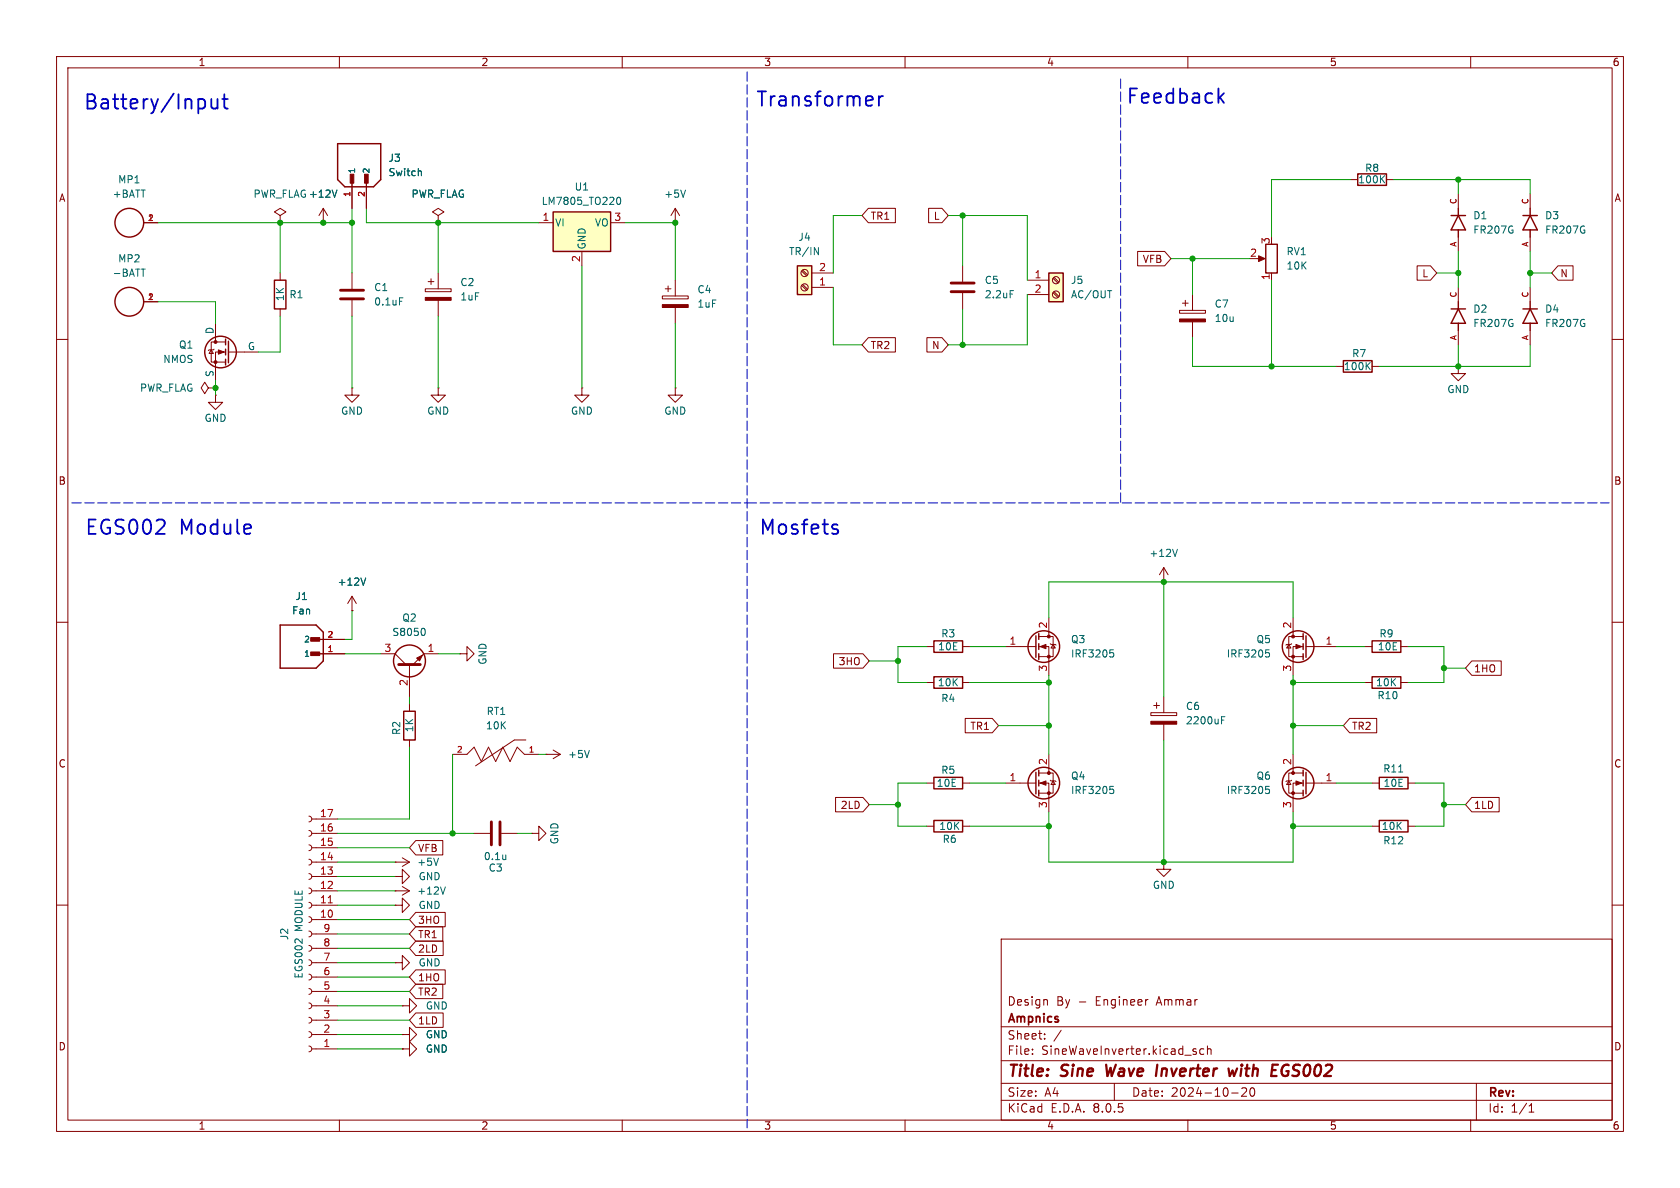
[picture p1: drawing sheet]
<svg xmlns="http://www.w3.org/2000/svg" width="297mm" height="210mm" viewBox="0 0 297 210" stroke-linecap="round" stroke-linejoin="round" font-family="sans-serif">
<g fill="none" stroke="#840000" stroke-width=".18">
<path d="M10 10h277v190h-277zM12 12h273v186h-273zM60 10v2M110 10v2M160 10v2M210 10v2M260 10v2M25.4 39.4h2.5M49.5 38.1l1-.6-1-.7-1 .7 1 .6v1.3M49.5 39.4h.1M57.1 39.4h.1M57.1 36.8l-.7 1.3"/>
<path d="M57.1 36.8v2.6M57.1 36.8l.8 1.3M10 60h2M25.4 53.3h2.5M49.5 48.3v1.2M49.5 54.6v1.3M62.2 48.3v2.8M62.2 53.1v2.8M257.8 50.8v2.5M257.8 58.4v2.6M285 60h2M36.8 68.6l-.6-1-.6 1 .6 1 .6-1h1.3"/>
<path d="M38.1 68.6h.1M10 110h2M62.2 108h.1M62.2 105.4v2.6M62.2 105.4l-.7 1.3M62.2 105.4l.8 1.3M177.8 114.3h5.3M183.6 114.3h1.8v5.1M183.6 112.5h2.6v3.6h-2.6M185.4 109.2v3.3M185.7 113.8l.1 .1h.8l.1 .1M186.2 113.9l.4 .7h-.8z"/>
<path d="M205.7 102.9h.1M205.7 100.3v2.6M205.7 100.3l-.7 1.3M205.7 100.3l.8 1.3M227.8 113.9l.4 .7h-.7zM228.3 113.8l-.1 .1h-.7l-.2 .1M228.6 109.2v3.3M230.4 114.3h-1.8v5.1M230.4 112.5h-2.6v3.6h2.6M230.9 114.3h5.3M285 110h2M177.8 138.4h5.3"/>
<path d="M183.6 138.4h1.8v5.1M183.6 136.7h2.6v3.5h-2.6M185.4 133.4v3.3M185.7 137.9l.1 .1h.8l.1 .2M186.2 138l.4 .7h-.8zM203.5 126h4.5v.5h-4.5zM204 124.7h1M204.5 124.2v1M205.7 123.2v2.8M205.7 128v2.8M227.8 138l.4 .7h-.7zM228.3 137.9l-.1 .1h-.7l-.2 .2"/>
<path d="M228.6 133.4v3.3M230.4 138.4h-1.8v5.1M230.4 136.7h-2.6v3.5h2.6M230.9 138.4h5.3M10 160h2M69.8 152.4h.1M69.8 154.9h1.3v-1.2l1.3 1.2-1.3 1.3v-1.3M69.8 154.9h.1M69.8 152.4h2.6M71.1 151.6l1.3 .8M72.4 152.4l-1.3 .8M205.7 152.4v1.3h1.3l-1.3 1.2-1.2-1.2h1.2"/>
<path d="M205.7 152.4h.1M285 160h2M69.8 170.2h1.3v-1.3l1.3 1.3-1.3 1.3v-1.3M69.8 170.2h.1M69.8 160h1.3v-1.2l1.3 1.2-1.3 1.3v-1.3M69.8 160h.1M177 166h108v32h-108zM185 176.7l.2 .2v.8M202.8 176.7h.2M60 198v2M110 198v2M160 198v2"/>
<path d="M177 194.5h108M177 191.5h108M177 187.5h108M177 181.5h108M182.5 186.3v.1M182.5 185.5v.1M184.7 183.6v.1M184.7 182.8v.1M187.6 182.1l-1.3 2M197 191.5v3M210 198v2M211.1 185.9l.4 .1v.2l-.2 .2h-.3"/>
<path d="M211.1 185.4l.4 .1M212.8 185.5l-.4-.1-.3 .3v.4l.1 .2h.6M213.5 185.5l.2-.1 .3 .1 .1 .9M213.5 184.9v1.5M217.7 193.2h1.2M219.5 192.4l.6-.1 .2 .1 .1 .3-.9 1.1h.9M221.2 192.4l.1-.1a.81 .81 0 0 1 .6 .6 .81 .81 0 0 1-.3 .8l-.1 .1a.81 .81 0 0 1-.6-.6 .81 .81 0 0 1 .3-.8zM260 198v2M261 191.5v6.5M270.3 196.6h.9M270.3 195.5l.4-.4v1.5"/>
</g>
<path d="M195.6 188.2l.2 2 .5-1.4M218.7 188.9l-.5 1.3-.3-.9-.5 .9M227.4 188.2a1.2 1.2 0 0 0-.6 1.9l.5 .1" fill="none" stroke="#840000" stroke-width=".4"/>
<g fill="none" stroke="#840000" stroke-width=".25">
<path d="M48.5 49.5h2v5.1h-2zM256.5 54.6h2.6M257.8 53.3v1.3M257.8 57.2v1.2M257.8 54.6l1.3 2.6h-2.6zM183.1 112.4v3.8M183.6 112v1M183.6 113.8v1M183.6 115.6v1M230.4 112v1M230.4 113.8v1M230.4 115.6v1"/>
<path d="M230.9 112.4v3.8M183.1 136.5v3.8M183.6 136.1v1.1M183.6 137.9v1M183.6 139.7v1M230.4 136.1v1.1M230.4 137.9v1M230.4 139.7v1M230.9 136.5v3.8"/>
<circle cx="22.9" cy="39.4" r="2.54"/>
<circle cx="22.9" cy="53.3" r="2.54"/>
<circle cx="184.5" cy="114.3" r="2.79"/>
<circle cx="229.5" cy="114.3" r="2.79"/>
<circle cx="184.5" cy="138.4" r="2.79"/>
<circle cx="229.5" cy="138.4" r="2.79"/>
</g>
<g fill="none" stroke="#006464" stroke-width=".18">
<path d="M59.6 33.6l-.5 1.3M24.9 47.6h.8M70.6 52.6h.6M208.2 97.1l-.5 1.3M64.6 102.2l-.4 1.2M196.2 114.9h.6M196.4 115.4h.3l.2 .2-.1 .4-.4 .1M223.8 114.9h.6M223.9 115.4h.3l.2 .2v.4l-.5 .1M196.2 139h.6M196.4 139.5h.3l.2 .2-.1 .5-.4 .1M216 127.3h.4"/>
<path d="M216 126.7h.6M223.8 139h.6M223.9 139.5h.3l.2 .2v.5l-.5 .1M77.5 151.7l-.4 1.3"/>
</g>
<g fill="#840000" stroke="#840000" stroke-width=".18">
<path d="M229.1 138l1 .4-1 .4z"/>
<path d="M203.5 127.5h4.5v.5h-4.5z"/>
<path d="M183.9 138.4l1-.4v.8z"/>
<path d="M183.9 114.3l1-.4v.8z"/>
<path d="M229.1 113.9l1 .4-1 .4z"/>
<circle cx="228.6" cy="140.2" r=".25"/>
<circle cx="228.6" cy="136.7" r=".25"/>
<circle cx="185.4" cy="140.2" r=".25"/>
<circle cx="185.4" cy="136.7" r=".25"/>
<circle cx="185.4" cy="116.1" r=".25"/>
<circle cx="185.4" cy="112.5" r=".25"/>
<circle cx="228.6" cy="116.1" r=".25"/>
<circle cx="228.6" cy="112.5" r=".25"/>
</g>
<path d="M60.2 52.8h4.1M60.2 51.3h4.1" fill="none" stroke="#840000" stroke-width=".51"/>
<path d="M97.8 37.5h10.1v7h-10.1z" fill="#ffffc2"/>
<g fill="none" stroke="#840000" stroke-width=".25">
<path d="M59.7 25.4h7.6v6.4l-1.3 1.2h-5l-1.3-1.2zM97.8 37.5h10.1v7h-10.1zM256.5 38.1h2.6M257.8 36.8v1.3M257.8 38.1l1.3 2.5h-2.6zM39.9 59.9v1.1M257.8 40.6v1.3M269.2 54.6h2.6M270.5 53.3v1.3M270.5 57.2v1.2M270.5 54.6l1.3 2.6h-2.6zM39.9 61.7v1"/>
<path d="M39.9 63.5v1M40.4 60.3v3.8M49.5 110.5h6.4l1.2 1.3v5l-1.2 1.3h-6.4zM165.1 119.6h5.1v2.1h-5.1zM165.1 113.3h5.1v2h-5.1zM242.6 119.6h5v2.1h-5zM242.6 113.3h5v2h-5zM71.4 125.7h2v5.1h-2zM165.1 137.4h5.1v2h-5.1zM243.8 137.4h5.1v2h-5.1zM165.1 145h5.1v2.1h-5.1zM243.8 145h5.1v2.1h-5.1z"/>
<circle cx="39" cy="62.2" r="2.79"/>
<circle cx="72.4" cy="116.8" r="2.82"/>
</g>
<g fill="none" stroke="#840000" stroke-width=".18">
<path d="M62.2 31.8v5M64.8 31.8v5M95.2 39.4h2.6M107.9 39.4h2.6M257.8 34.3v2.5M38.1 57.2v3.3M102.9 44.5v2.5M170.2 47v2.8M170.2 51.8v2.8M257.8 41.9v2.6M270.5 50.8v2.5M270.5 58.4v2.6"/>
<path d="M37.3 61.8l.4 .7h-.7zM37.8 61.7l-.1 .1h-.7l-.2 .2M38.1 69.9v1.2h1.3l-1.3 1.3-1.3-1.3h1.3M38.1 69.9h.1M39.9 62.2h-1.8v5.1M39.9 60.5h-2.6v3.5h2.6M40.4 62.2h5.3M62.2 68.6v1.3h1.3l-1.3 1.2-1.2-1.2h1.2M62.2 68.6h.1M102.9 68.6v1.3h1.2l-1.2 1.2-1.3-1.2h1.3M102.9 68.6h.1M55.9 115.6h5.1"/>
<path d="M55.9 113h5.1M67.3 115.6h2.5l2 1.9M72.4 117.5v5.7M77.5 115.6h-2.6l-1.9 1.9M81.3 115.6h1.2v-1.3l1.3 1.3-1.3 1.2v-1.2M81.3 115.6h.1M163.8 114.3h1.3M170.2 114.3h1.2M241.3 114.3h1.3M247.6 114.3h1.3M72.4 124.5v1.2M72.4 130.8v1.3"/>
<path d="M80 133.4h2.5l1.3-1.3 1.3 2.5 1.3-2.5 1.2 2.5 1.3-2.5 1.3 2.5 1.2-2.5 1.3 1.3h2.5M93 130.8h-2.1l-6.8 4.6M96.5 133.4h.1M96.5 133.4h2.6M97.8 132.6l1.3 .8M99.1 133.4l-1.3 .7M163.8 120.7h1.3M163.8 138.4h1.3M170.2 120.7h1.2M170.2 138.4h1.2M241.3 120.7h1.3M242.6 138.4h1.2"/>
<path d="M247.6 120.7h1.3M248.9 138.4h1.3M54.6 144.3l.4 .1 .1 .4-.1 .3-.4 .2M54.6 146.8l.4 .2 .1 .3-.1 .4-.4 .1M54.6 149.4l.4 .1 .1 .4-.1 .3-.4 .2M54.6 151.9l.4 .1 .1 .4-.1 .4-.4 .1M54.6 154.4l.4 .2 .1 .3-.1 .4-.4 .1M54.6 157l.4 .1 .1 .4-.1 .3-.4 .2M54.6 159.5l.4 .2 .1 .3-.1 .4-.4 .1M55.1 157.5h4.6M55.1 144.8h4.6M55.1 147.3h4.6"/>
<path d="M55.1 149.9h4.6M55.1 152.4h4.6M55.1 154.9h4.6M69.8 157.5h.1M69.8 157.5h2.6M71.1 156.7l1.3 .8M72.4 157.5l-1.3 .7M83.8 147.3h2.8M88.6 147.3h2.8M94 147.3h1.2v-1.2l1.3 1.2-1.3 1.3v-1.3M94 147.3h.1M163.8 146.1h1.3"/>
<path d="M170.2 146.1h1.2M242.6 146.1h1.2M248.9 146.1h1.3M54.6 162.1l.4 .1 .1 .4-.1 .3-.4 .2M54.6 164.6l.4 .1 .1 .4-.1 .4-.4 .1M54.6 167.1l.4 .2 .1 .3-.1 .4-.4 .1M54.6 169.7l.4 .1 .1 .4-.1 .3-.4 .2M54.6 172.2l.4 .2 .1 .3-.1 .4-.4 .1M54.6 174.8l.4 .1 .1 .4-.1 .3-.4 .2M54.6 177.3l.4 .1 .1 .4-.1 .4-.4 .1M54.6 179.8l.4 .2 .1 .3-.1 .4-.4 .1M55.1 160h4.6"/>
<path d="M55.1 162.6h4.6M55.1 165.1h4.6M55.1 167.6h4.6M55.1 170.2h4.6M55.1 172.7h4.6M55.1 175.3h4.6M55.1 177.8h4.6M71.1 177.8h1.3v-1.3l1.3 1.3-1.3 1.3v-1.3M71.1 177.8h.1M54.6 182.4l.4 .1 .1 .4-.1 .3-.4 .2M54.6 184.9l.4 .2 .1 .3-.1 .4-.4 .1M55.1 180.3h4.6"/>
<path d="M55.1 182.9h4.6M55.1 185.4h4.6M71.1 182.9h1.3v-1.3l1.3 1.3-1.3 1.3v-1.3M71.1 182.9h.1M71.1 185.4h1.3v-1.2l1.3 1.2-1.3 1.3v-1.3M71.1 185.4h.1"/>
</g>
<path d="M74.1 30.2l.4 .2v.7M109.1 35l.2-.1a.68 .68 0 0 1 .5 .6 .68 .68 0 0 1-.5 .6l-.2-.1-.1-.3zM178.6 51.4h.6M74.9 111.1a.79 .79 0 0 1 0 1.2M104.2 132.7l-.4 1.2M247.3 136.5h.7M78.7 156.8l-.4 1.3M89.4 151.1v.9M89.4 151.8v.1" fill="none" stroke="#006464" stroke-width=".18"/>
<path d="M168.1 51.6h4.1M168.1 50h4.1M70.5 117.5h3.8M86.9 145.3v4.1M88.4 145.3v4.1" fill="none" stroke="#840000" stroke-width=".51"/>
<g fill="#840000" stroke="#840000" stroke-width=".18">
<path d="M73.7 116.3l1-.5-.5 1z"/>
<path d="M38.6 61.8l1 .4-1 .4z"/>
<path d="M54.9 112.7h1.6v.6h-1.6z"/>
<path d="M54.9 115.3h1.6v.6h-1.6z"/>
<path d="M64.5 30.8h.6v1.6h-.6z"/>
<path d="M61.9 30.8h.6v1.6h-.6z"/>
<circle cx="38.1" cy="64" r=".25"/>
<circle cx="38.1" cy="60.5" r=".25"/>
</g>
<path d="M58 159.6h.8" fill="none" stroke="#a90000" stroke-width=".18"/>
<path d="M185.4 48.3h2.6v5h-2.6z" fill="#ffffc2"/>
<path d="M240 30.7h5.1v2.1h-5.1zM269.2 38.1h2.6M270.5 36.8v1.3M270.5 38.1l1.3 2.5h-2.6zM185.4 48.3h2.6v5h-2.6zM223.8 43.2h2v5.1h-2zM270.5 40.6v1.3M237.5 63.8h5.1v2h-5.1z" fill="none" stroke="#840000" stroke-width=".25"/>
<g fill="none" stroke="#840000" stroke-width=".18">
<path d="M77.5 38.1l1-.6-1-.7-1 .7 1 .6v1.3M77.5 39.4h.1M119.4 39.4h.1M119.4 36.8v2.6M119.4 36.8l-.8 1.3M119.4 36.8l.7 1.3M238.8 31.8h1.2M245.1 31.8h1.3M270.5 34.3v2.5M75.2 51.1h4.6v.5h-4.6zM75.7 49.8h1M76.2 49.3v1"/>
<path d="M77.5 48.3v2.8M77.5 53.1v2.8M117.1 52.3h4.6v.5h-4.6zM117.6 51.1h1M118.1 50.5v1.1M119.4 49.5v2.8M119.4 54.4v2.8M181.6 49.5h3.8M181.6 52.1h3.8M186.2 51.7l.8 .9M186.2 49.2l.8 .8M186.3 51.6l.9 .8"/>
<path d="M186.3 49l.9 .9M208.5 54.9h4.6v.5h-4.6zM209 53.6h1.1M209.5 53.1v1M210.8 52.1v2.8M210.8 56.9v2.8M222.2 45.7h1.1M224.8 48.3v1.2M270.5 41.9v2.6M77.5 68.6v1.3h1.2l-1.2 1.2-1.3-1.2h1.3M77.5 68.6h.1M119.4 68.6v1.3h1.2l-1.2 1.2-1.3-1.2h1.3"/>
<path d="M119.4 68.6h.1M236.2 64.8h1.3M242.6 64.8h1.2M257.8 64.8v1.2h1.3l-1.3 1.3-1.3-1.3h1.3M257.8 64.8h.1"/>
<circle cx="186.7" cy="49.5" r=".63"/>
<circle cx="186.7" cy="52.1" r=".63"/>
</g>
<path d="M121.2 33.6l-.4 1.3M244.2 31.6l.6 .7M244.8 31.1l-.7 .7M195.8 51.4h.7M241.7 64.6l.5 .7M242.2 64.1l-.7 .7" fill="none" stroke="#006464" stroke-width=".18"/>
<g fill="#840000" stroke="#840000" stroke-width=".18">
<path d="M222.5 45.2l1.1 .5-1.1 .5z"/>
<path d="M75.2 52.6h4.6v.5h-4.6z"/>
<path d="M117.1 53.8h4.6v.6h-4.6z"/>
<path d="M208.5 56.4h4.6v.5h-4.6z"/>
</g>
<path d="M141 47h2.5v5.1h-2.5z" fill="#ffffc2"/>
<path d="M141 47h2.5v5.1h-2.5z" fill="none" stroke="#840000" stroke-width=".25"/>
<g fill="none" stroke="#840000" stroke-width=".18">
<path d="M57.1 39.4h.1M62.2 31.8v5M64.8 31.8v5M77.5 39.4h.1M153.5 36.8h4.8v2.6h-4.8l-1.1-1.3zM164.2 36.8h2.3l1.1 1.3-1.1 1.3h-2.3zM141.7 47.9l.9 .9M141.7 50.5l.9 .8M141.9 47.8l.9 .8M141.9 50.3l.9 .8M143.5 50.8h3.8M143.5 48.3h3.8"/>
<path d="M153.5 59.7h4.8v2.5h-4.8l-1.1-1.2zM163.9 59.7h2.6l1.1 1.3-1.1 1.2h-2.6zM201.1 44.4h4.8l1.1 1.3-1.1 1.3h-4.8zM250.5 47h2.4l1.1 1.3-1.1 1.2h-2.4zM275.4 47h2.7v2.5h-2.7l-1.1-1.2zM55.9 115.6h5.1M55.9 113h5.1M62.2 108h.1M147.4 115.6h5.2l1.1 1.2-1.1 1.3h-5.2zM260.2 116.8h5.2v2.6h-5.2l-1.1-1.3zM170.6 127h4.8l1.1 1.3-1.1 1.2h-4.8zM238.6 127h4.8v2.5h-4.8l-1.1-1.2z"/>
<path d="M73.5 148.6h4.8v2.5h-4.8l-1.1-1.2zM147.7 141h4.9l1.1 1.2-1.1 1.3h-4.9zM260.2 141h4.8v2.5h-4.8l-1.1-1.3zM73.5 161.3h5.2v2.5h-5.2l-1.1-1.2zM73.5 179.1h4.8v2.5h-4.8l-1.1-1.3zM73.5 166.4h4.8v2.5h-4.8l-1.1-1.3zM73.5 174h4.8v2.5h-4.8l-1.1-1.2zM73.5 163.8h4.8v2.6h-4.8l-1.1-1.3zM73.5 171.4h5.2v2.6h-5.2l-1.1-1.3zM71.1 182.9h.1M71.1 185.4h.1"/>
<circle cx="142.2" cy="50.8" r=".63"/>
<circle cx="142.2" cy="48.3" r=".63"/>
</g>
<path d="M59.6 33.6l-.5 1.3M74.1 30.2l.4 .2v.7M144 43.8l.7 1.2v-1.2M64.6 102.2l-.4 1.2" fill="none" stroke="#006464" stroke-width=".18"/>
<g fill="none" stroke="#0000c2" stroke-width=".32">
<path d="M35.8 17.5l.5 .5v.7l-.5 .5M37.4 17.5v1.3l.1 .3a.69 .69 0 0 0 1-.1M38.5 17.5v1.7M39.3 17.5h1M39.7 16.7v2.1l.1 .3 .5 .1M153.9 17l.3 .1 .1 .5-1.2 .2M154.2 18.6l-.3 .1M155.4 17v1.7M156.1 17a.65 .65 0 0 0-.7 .5M215.6 17.2l.8 1M216.4 16.5l-1 1M147.5 93.5l.6 .2 .1 .3-.4 .4h-.5"/>
<path d="M147.5 92.7l.6 .1"/>
</g>
<path d="M132.1 12.7v186.7M198.1 14v74.9M12.7 88.9h119.4M132.1 88.9h152.4" fill="none" stroke="#0000c2" stroke-width=".18" stroke-dasharray="1.7 .6"/>
<g fill="none" stroke="#009600" stroke-width=".18">
<path d="M27.9 39.4h34.3M49.5 39.4v8.9M62.2 36.8v11.5M64.8 36.8v2.6h30.4M77.5 39.4v8.9M110.5 39.4h8.9v10.1M152.4 38.1h-5.1v10.2M167.6 38.1h14v11.4M170.2 38.1v8.9M238.8 31.8h-14v10.1M246.4 31.8h24.1v2.5M257.8 31.8v2.5"/>
<path d="M27.9 53.3h10.2v3.9M49.5 55.9v6.3h-3.8M62.2 55.9v12.7M77.5 55.9v12.7M102.9 47v21.6M119.4 57.2v11.4M147.3 50.8v10.2h5.1M170.2 54.6v6.4M181.6 52.1v8.9h-14M207 45.7h14M210.8 59.7v5.1h25.4M210.8 45.7v6.4"/>
<path d="M224.8 49.5v15.3M254 48.3h3.8M257.8 44.5v6.3M270.5 48.3h3.8M270.5 44.5v6.3M38.1 67.3v2.6M257.8 61v3.8M270.5 61v3.8h-26.7M61 115.6h6.3M62.2 108v5h-1.2M77.5 115.6h3.8M153.7 116.8h5"/>
<path d="M163.8 114.3h-5.1v6.4h5.1M171.4 114.3h6.4M185.4 109.2v-6.3h43.2v6.3M185.4 119.4v14M205.7 102.9v20.3M228.6 119.4v14M236.2 114.3h5.1M248.9 114.3h6.4v6.4h-6.4M255.3 118.1h3.8M72.4 132.1v12.7h-12.7M72.4 123.2v1.3M80 133.4v13.9"/>
<path d="M95.2 133.4h1.3M163.8 138.4h-5.1v7.7h5.1M171.4 120.7h14M171.4 138.4h6.4M176.5 128.3h8.9M205.7 130.8v21.6M228.6 120.7h12.7M228.6 128.3h8.9M236.2 138.4h6.4M250.2 138.4h5.1v7.7h-5.1M59.7 152.4h10.1M59.7 149.9h12.7"/>
<path d="M59.7 154.9h10.1M59.7 157.5h10.1M59.7 147.3h24.1M91.4 147.3h2.6M153.7 142.2h5M171.4 146.1h14M185.4 143.5v8.9h43.2v-8.9M228.6 146.1h14M255.3 142.2h3.8M59.7 172.7h12.7M59.7 177.8h11.4M59.7 175.3h12.7"/>
<path d="M59.7 170.2h10.1M59.7 162.6h12.7M59.7 160h10.1M59.7 167.6h12.7M59.7 165.1h12.7M59.7 182.9h11.4M59.7 180.3h12.7M59.7 185.4h11.4"/>
</g>
<g fill="#009600" stroke="#009600" stroke-width=".18">
<circle cx="185.4" cy="128.3" r=".46"/>
<circle cx="185.4" cy="120.7" r=".46"/>
<circle cx="158.7" cy="142.2" r=".46"/>
<circle cx="185.4" cy="146.1" r=".46"/>
<circle cx="205.7" cy="102.9" r=".46"/>
<circle cx="158.7" cy="116.8" r=".46"/>
<circle cx="257.8" cy="48.3" r=".46"/>
<circle cx="270.5" cy="48.3" r=".46"/>
<circle cx="255.3" cy="118.1" r=".46"/>
<circle cx="228.6" cy="146.1" r=".46"/>
<circle cx="205.7" cy="152.4" r=".46"/>
<circle cx="228.6" cy="120.7" r=".46"/>
<circle cx="228.6" cy="128.3" r=".46"/>
<circle cx="255.3" cy="142.2" r=".46"/>
<circle cx="170.2" cy="38.1" r=".46"/>
<circle cx="170.2" cy="61" r=".46"/>
<circle cx="257.8" cy="31.8" r=".46"/>
<circle cx="210.8" cy="45.7" r=".46"/>
<circle cx="224.8" cy="64.8" r=".46"/>
<circle cx="257.8" cy="64.8" r=".46"/>
<circle cx="49.5" cy="39.4" r=".46"/>
<circle cx="57.1" cy="39.4" r=".46"/>
<circle cx="38.1" cy="68.6" r=".46"/>
<circle cx="80" cy="147.3" r=".46"/>
<circle cx="62.2" cy="39.4" r=".46"/>
<circle cx="77.5" cy="39.4" r=".46"/>
<circle cx="119.4" cy="39.4" r=".46"/>
</g>
<g font-size="3.5" fill="#0000c2">
<text x="14.6" y="19.8">Battery/Input</text>
<text x="133.5" y="19.3">Transformer</text>
<text x="199" y="18.8">Feedback</text>
<text x="14.9" y="95">EGS002</text>
<text x="31.8" y="95">Module</text>
<text x="134.1" y="95">Mosfets</text>
</g>
<g font-size="2.8" fill="#840000">
<text x="178" y="190.9">Title:</text>
<text x="187.7" y="190.9">Sine</text>
<text x="196.4" y="190.9">Wave</text>
<text x="206" y="190.9">Inverter</text>
<text x="219.7" y="190.9">with</text>
<text x="228" y="190.9">EGS002</text>
</g>
<g font-size="2.1" fill="#840000">
<text x="178" y="178">Design</text>
<text x="186.7" y="178">By</text>
<text x="190.7" y="178">-</text>
<text x="193.8" y="178">Engineer</text>
<text x="204.8" y="178">Ammar</text>
<text x="178" y="184">Sheet:</text>
<text x="178" y="181.2">Ampnics</text>
<text x="178" y="186.7">File:</text>
<text x="184.1" y="186.7">SineWaveInverter.kicad_sch</text>
<text x="178" y="196.9">KiCad</text>
<text x="178" y="194.1">Size:</text>
<text x="184.7" y="194.1">A4</text>
<text x="185.7" y="196.9">E.D.A.</text>
<text x="193.3" y="196.9">8.0.5</text>
<text x="200" y="194.1">Date:</text>
<text x="207" y="194.1">2024-10-20</text>
<text x="263" y="194.3">Rev:</text>
<text x="263" y="196.9">Id:</text>
<text x="267.1" y="196.9">1/1</text>
</g>
<g font-size="1.8" fill="#840000">
<text x="35" y="11.9">1</text>
<text x="85" y="11.9">2</text>
<text x="135" y="11.9">3</text>
<text x="185" y="11.9">4</text>
<text x="235" y="11.9">5</text>
<text x="285" y="11.9">6</text>
<text x="10.3" y="35.9">A</text>
<text x="285.3" y="35.9">A</text>
<text x="153.8" y="39.1">TR1</text>
<text x="165" y="39.1">L</text>
<text x="201.9" y="46.7">VFB</text>
<text x="251.3" y="49.2">L</text>
<text x="275.8" y="49.2">N</text>
<text x="153.8" y="61.9">TR2</text>
<text x="164.7" y="61.9">N</text>
<text x="10.3" y="85.9">B</text>
<text x="285.3" y="85.9">B</text>
<text x="148.2" y="117.8">3HO</text>
<text x="260.5" y="119.1">1HO</text>
<text x="171.5" y="129.2">TR1</text>
<text x="238.9" y="129.2">TR2</text>
<text x="10.3" y="135.9">C</text>
<text x="285.3" y="135.9">C</text>
<text x="148.5" y="143.2">2LD</text>
<text x="260.5" y="143.2">1LD</text>
<text x="73.8" y="150.8">VFB</text>
<text x="73.8" y="163.5">3HO</text>
<text x="73.8" y="166.1">TR1</text>
<text x="73.8" y="168.6">2LD</text>
<text x="73.8" y="173.7">1HO</text>
<text x="73.8" y="176.2">TR2</text>
<text x="10.3" y="185.9">D</text>
<text x="73.8" y="181.3">1LD</text>
<text x="285.3" y="185.9">D</text>
<text x="35" y="199.9">1</text>
<text x="85" y="199.9">2</text>
<text x="135" y="199.9">3</text>
<text x="185" y="199.9">4</text>
<text x="235" y="199.9">5</text>
<text x="285" y="199.9">6</text>
</g>
<g font-size="1.8" fill="#006464">
<text x="68.6" y="28.8">J3</text>
<text x="19.8" y="35.2">+BATT</text>
<text x="20.8" y="32.6">MP1</text>
<text x="44.7" y="35.2">PWR_FLAG+12V</text>
<text x="54.5" y="35.2">+12V</text>
<text x="68.6" y="31.3">Switch</text>
<text x="72.7" y="35.2">PWR_FLAG</text>
<text x="101.5" y="33.9">U1</text>
<text x="117.3" y="35.2">+5V</text>
<text x="240" y="32.6">100K</text>
<text x="241.2" y="30.6">R8</text>
<text x="95.7" y="36.4">LM7805_TO220</text>
<text x="98" y="40.2">VI</text>
<text x="105.1" y="40.2">VO</text>
<text x="260.4" y="39">D1</text>
<text x="260.4" y="41.5">FR207G</text>
<text x="273.1" y="39">D3</text>
<text x="273.1" y="41.5">FR207G</text>
<text x="20.8" y="46.6">MP2</text>
<text x="103.7" y="44.2" transform="rotate(-90 103.7 44.2)">GND</text>
<text x="139.4" y="45.3">TR/IN</text>
<text x="141" y="42.8">J4</text>
<text x="227.3" y="45.3">RV1</text>
<text x="227.3" y="47.9">10K</text>
<text x="19.8" y="49.1">-BATT</text>
<text x="50.4" y="53.3" transform="rotate(-90 50.4 53.3)">1K</text>
<text x="51.1" y="52.9">R1</text>
<text x="66" y="51.7">C1</text>
<text x="81.3" y="50.8">C2</text>
<text x="81.3" y="53.3">1uF</text>
<text x="123.2" y="52">C4</text>
<text x="174" y="50.4">C5</text>
<text x="174" y="52.9">2.2uF</text>
<text x="189.2" y="50.4">J5</text>
<text x="189.2" y="52.9">AC/OUT</text>
<text x="37.8" y="59.2" transform="rotate(-90 37.8 59.2)">D</text>
<text x="66" y="54.2">0.1uF</text>
<text x="123.2" y="54.6">1uF</text>
<text x="214.6" y="54.6">C7</text>
<text x="214.6" y="57.1">10u</text>
<text x="260.4" y="55.5">D2</text>
<text x="260.4" y="58">FR207G</text>
<text x="273.1" y="55.5">D4</text>
<text x="273.1" y="58">FR207G</text>
<text x="28.8" y="64.4">NMOS</text>
<text x="31.5" y="61.8">Q1</text>
<text x="43.7" y="62">G</text>
<text x="237.5" y="65.6">100K</text>
<text x="238.9" y="63.3">R7</text>
<text x="24.6" y="69.4">PWR_FLAG</text>
<text x="37.8" y="66.7" transform="rotate(-90 37.8 66.7)">S</text>
<text x="255.8" y="69.7">GND</text>
<text x="36.1" y="74.8">GND</text>
<text x="60.2" y="73.5">GND</text>
<text x="75.4" y="73.5">GND</text>
<text x="100.8" y="73.5">GND</text>
<text x="117.3" y="73.5">GND</text>
<text x="203.1" y="98.7">+12V</text>
<text x="52.1" y="106.3">J1</text>
<text x="59.6" y="103.7">+12V</text>
<text x="51.5" y="108.8">Fan</text>
<text x="69.3" y="112.6">S8050</text>
<text x="71" y="110.1">Q2</text>
<text x="166.3" y="112.9">R3</text>
<text x="189.2" y="113.9">Q3</text>
<text x="222" y="113.9">Q5</text>
<text x="243.8" y="112.9">R9</text>
<text x="86.2" y="117.6" transform="rotate(-90 86.2 117.6)">GND</text>
<text x="165.8" y="115.2">10E</text>
<text x="189.2" y="116.4">IRF3205</text>
<text x="216.8" y="116.4">IRF3205</text>
<text x="243.5" y="115.2">10E</text>
<text x="165.7" y="121.5">10K</text>
<text x="166.3" y="124.3">R4</text>
<text x="209.6" y="125.7">C6</text>
<text x="243.2" y="121.5">10K</text>
<text x="243.4" y="123.8">R10</text>
<text x="71" y="130" transform="rotate(-90 71 130)">R2</text>
<text x="73.3" y="129.5" transform="rotate(-90 73.3 129.5)">1K</text>
<text x="85.8" y="129.1">10K</text>
<text x="85.9" y="126.6">RT1</text>
<text x="209.6" y="128.2">2200uF</text>
<text x="100.3" y="134.2">+5V</text>
<text x="166.3" y="137">R5</text>
<text x="244.4" y="136.8">R11</text>
<text x="165.5" y="139.3">10E</text>
<text x="189.2" y="138">Q4</text>
<text x="189.2" y="140.6">IRF3205</text>
<text x="216.8" y="140.6">IRF3205</text>
<text x="222" y="138">Q6</text>
<text x="244.5" y="139.3">10E</text>
<text x="98.9" y="149.4" transform="rotate(-90 98.9 149.4)">GND</text>
<text x="165.9" y="146.9">10K</text>
<text x="166.6" y="149.2">R6</text>
<text x="244.2" y="146.9">10K</text>
<text x="244.4" y="149.5">R12</text>
<text x="73.7" y="153.3">+5V</text>
<text x="73.9" y="155.8">GND</text>
<text x="85.4" y="152.2">0.1u</text>
<text x="86.3" y="154.3">C3</text>
<text x="73.7" y="158.3">+12V</text>
<text x="73.9" y="160.9">GND</text>
<text x="203.7" y="157.3">GND</text>
<text x="51.2" y="166.3" transform="rotate(-90 51.2 166.3)">J2</text>
<text x="53.7" y="164.7" transform="rotate(-90 53.7 164.7)">MODULE</text>
<text x="53.7" y="173.1" transform="rotate(-90 53.7 173.1)">EGS002</text>
<text x="73.9" y="171">GND</text>
<text x="75.2" y="178.7">GND</text>
<text x="75.2" y="183.7">GND</text>
<text x="75.2" y="186.3">GND</text>
</g>
<g font-size="1.8" fill="#a90000">
<text x="95.8" y="39.1">1</text>
<text x="108.5" y="39.1">3</text>
<text x="102.6" y="46.4" transform="rotate(-90 102.6 46.4)">2</text>
<text x="220.9" y="45.5">2</text>
<text x="224.5" y="43.3" transform="rotate(-90 224.5 43.3)">3</text>
<text x="144.7" y="50.5">1</text>
<text x="144.7" y="48">2</text>
<text x="182.8" y="49.3">1</text>
<text x="182.8" y="51.8">2</text>
<text x="224.5" y="49.6" transform="rotate(-90 224.5 49.6)">1</text>
<text x="185.2" y="111.2" transform="rotate(-90 185.2 111.2)">2</text>
<text x="228.3" y="111.2" transform="rotate(-90 228.3 111.2)">2</text>
<text x="67.9" y="115.3">3</text>
<text x="75.5" y="115.3">1</text>
<text x="178.4" y="114">1</text>
<text x="185.2" y="118.8" transform="rotate(-90 185.2 118.8)">3</text>
<text x="228.3" y="118.8" transform="rotate(-90 228.3 118.8)">3</text>
<text x="234.2" y="114">1</text>
<text x="72.1" y="121.4" transform="rotate(-90 72.1 121.4)">2</text>
<text x="185.2" y="135.3" transform="rotate(-90 185.2 135.3)">2</text>
<text x="228.3" y="135.3" transform="rotate(-90 228.3 135.3)">2</text>
<text x="178.4" y="138.2">1</text>
<text x="185.2" y="142.9" transform="rotate(-90 185.2 142.9)">3</text>
<text x="228.3" y="142.9" transform="rotate(-90 228.3 142.9)">3</text>
<text x="234.2" y="138.2">1</text>
<text x="56.5" y="149.6">15</text>
<text x="56.5" y="147.1">16</text>
<text x="56.5" y="144.5">17</text>
<text x="56.5" y="154.7">13</text>
<text x="56.5" y="152.1">14</text>
<text x="56.5" y="159.8">11</text>
<text x="56.5" y="157.2">12</text>
<text x="56.5" y="162.3">10</text>
<text x="57.1" y="167.4">8</text>
<text x="57.1" y="164.8">9</text>
<text x="57.1" y="172.5">6</text>
<text x="57.1" y="169.9">7</text>
<text x="57.1" y="177.5">4</text>
<text x="57.1" y="175">5</text>
<text x="57.1" y="185.2">1</text>
<text x="57.1" y="182.6">2</text>
<text x="57.1" y="180.1">3</text>
</g>
<g font-size="1.4" fill="#a90000">
<text x="62" y="34.9" transform="rotate(-90 62 34.9)">1</text>
<text x="64.5" y="34.9" transform="rotate(-90 64.5 34.9)">2</text>
<text x="26.1" y="39.1">1</text>
<text x="257.6" y="36.2" transform="rotate(-90 257.6 36.2)">C</text>
<text x="270.3" y="36.2" transform="rotate(-90 270.3 36.2)">C</text>
<text x="257.6" y="43.7" transform="rotate(-90 257.6 43.7)">A</text>
<text x="270.3" y="43.7" transform="rotate(-90 270.3 43.7)">A</text>
<text x="26.1" y="53.1">1</text>
<text x="257.6" y="52.7" transform="rotate(-90 257.6 52.7)">C</text>
<text x="270.3" y="52.7" transform="rotate(-90 270.3 52.7)">C</text>
<text x="257.6" y="60.3" transform="rotate(-90 257.6 60.3)">A</text>
<text x="270.3" y="60.3" transform="rotate(-90 270.3 60.3)">A</text>
<text x="57.8" y="112.8">2</text>
<text x="57.8" y="115.3">1</text>
<text x="80.7" y="133.1">2</text>
<text x="93.4" y="133.1">1</text>
</g>
<g font-size="1.4" fill="#006464">
<text x="63" y="30.7" transform="rotate(-90 63 30.7)">1</text>
<text x="65.5" y="30.7" transform="rotate(-90 65.5 30.7)">2</text>
<text x="53.6" y="113.8">2</text>
<text x="53.6" y="116.3">1</text>
</g>
</svg>
